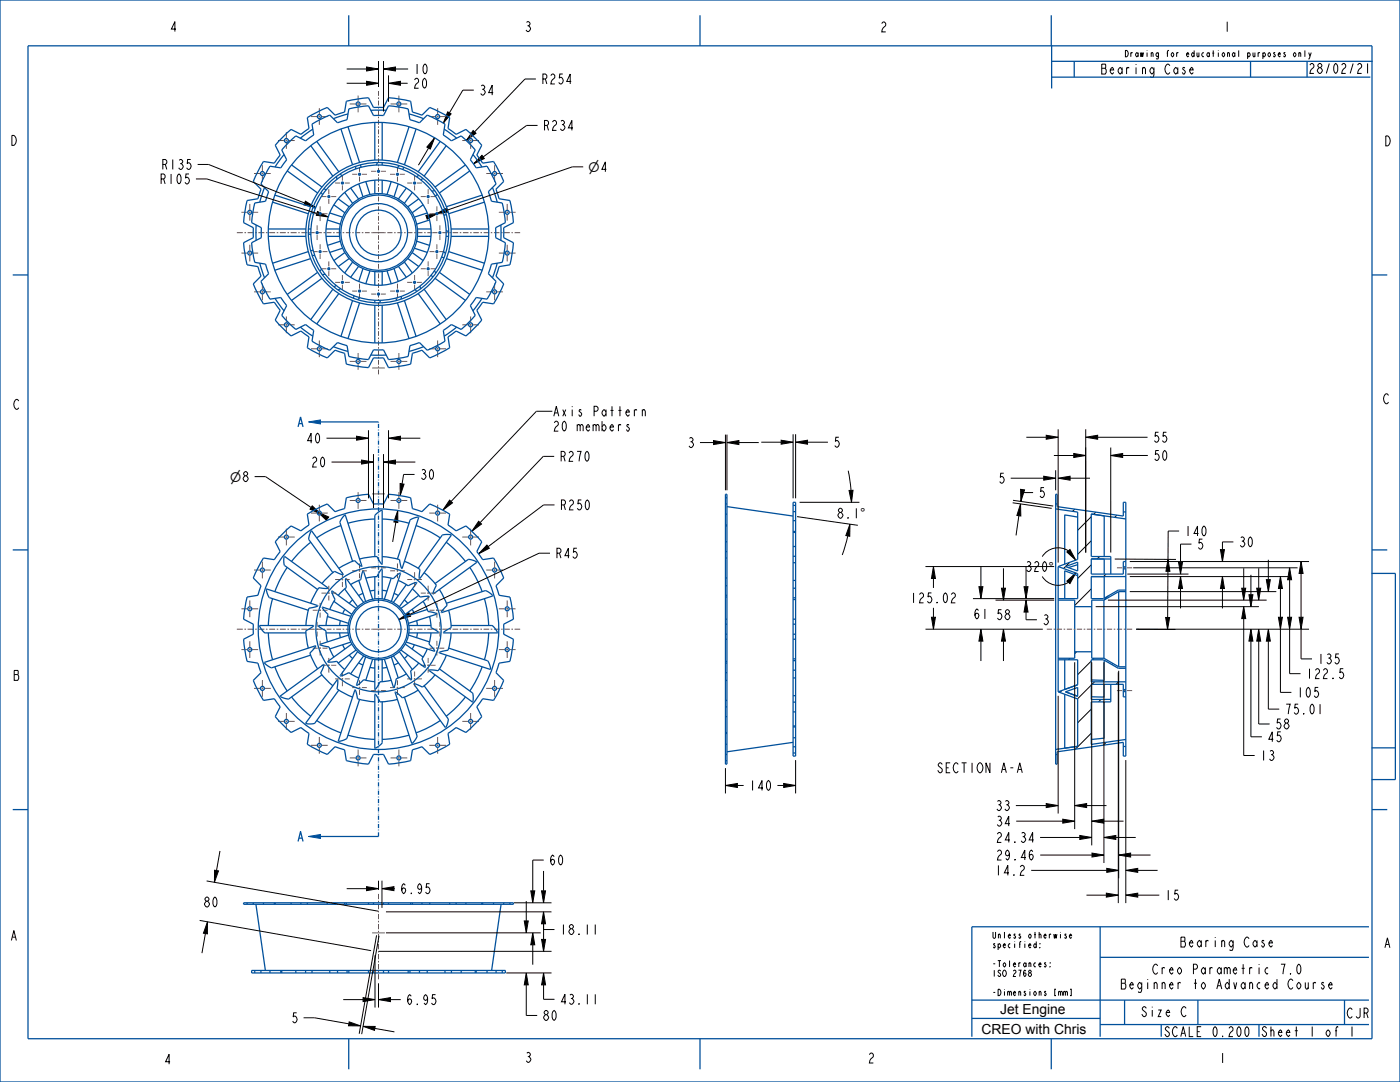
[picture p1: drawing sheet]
<svg xmlns="http://www.w3.org/2000/svg" width="559mm" height="432mm" viewBox="0 0 559 432" stroke-linecap="round" stroke-linejoin="round" font-family="sans-serif">
<path d="M123.1 333.8l4.8-.8v1.6z" fill="#00509b"/>
<path d="M123.1 333.8l4.8-.8v1.6z" fill="none" stroke="#00509b" stroke-width=".4"/>
<path d="M119 335.8l1-4 1 4M119.4 334.5h1.2" fill="none" stroke="#00509b" stroke-width=".51"/>
<path d="M123.1 168.4l4.8-.8v1.6z" fill="#00509b"/>
<path d="M123.1 168.4l4.8-.8v1.6z" fill="none" stroke="#00509b" stroke-width=".4"/>
<g fill="none" stroke="#00509b" stroke-width=".51">
<path d="M0 0h558.8v431.8h-558.8zM11.2 18.3h536.4v396.2h-536.4zM139.2 6.1v12.2M279.4 6.1v12.2M419.6 6.1v12.2M419.8 18.2v17.1M419.8 30.8h127.2M419.8 24.5h128.1M428.8 24.5v6.3M499.1 24.5v6.3M113.2 54.3l3-2.7 3.9 2 3.2-2.3-.6-4.4 7.9-4 3.1 3.1 3.8-1.3 .7-4.3 8.9-1.4 2 3.9h4l2-3.9 8.8 1.4 .7 4.3 3.8 1.3 3.1-3.1 1.8 .8 6.2 3.2-.7 4.4 3.3 2.3 3.9-2 3.6 3.4 2.7 3-2 3.9 2.4 3.2 4.3-.7 4.1 8-3.1 3.1 1.2 3.8 4.3 .7 1.4 8.9-3.9 2v4l3.9 2-1.4 8.8-4.3 .7-1.2 3.8 3.1 3.1-.8 1.8-3.3 6.2-4.3-.7-2.4 3.2 2 3.9-3.4 3.7-2.9 2.7-3.9-2-3.3 2.4 .7 4.3-8 4-3.1-3-3.8 1.2-.7 4.3-8.8 1.4-2-3.9h-4l-2 3.9-8.9-1.4-.7-4.3-3.8-1.2-3.1 3-1.8-.8-6.1-3.2 .6-4.3-3.2-2.4-3.9 2-3.7-3.4-2.6-3 1.9-3.9-2.3-3.2-4.3 .7-4.1-8 3.1-3.1-1.3-3.8-4.3-.7-1.4-8.8 3.9-2v-4l-3.9-2 1.4-8.9 4.3-.7 1.3-3.8-3.1-3.1 .8-1.8 3.3-6.2 4.3 .7 2.3-3.2-1.9-3.9zM114.8 57.2l3.3-3 3.9 2 3.2-2.3-.7-4.4 5.5-2.9 1.6-.7 3.1 3.1 3.8-1.2 .7-4.3 7.9-1.3 2 3.9h4l2-3.9 7.8 1.3 .7 4.3 3.8 1.2 3.1-3.1 7.1 3.6-.7 4.4 3.3 2.3 3.9-2 2.6 2.4 3 3.3-2 3.9 2.4 3.2 4.3-.7 2.9 5.5 .7 1.6-3.1 3.1 1.3 3.8 4.3 .7 1.2 7.9-3.9 2v4l3.9 2-1.2 7.8-4.3 .7-1.3 3.8 3.1 3.1-3.6 7.1-4.3-.7-2.4 3.3 2 3.9-2.4 2.6-3.2 3-3.9-2-3.3 2.4 .7 4.3-5.5 2.9-1.6 .7-3.1-3.1-3.8 1.2-.7 4.4-7.8 1.2-2-3.9h-4l-2 3.9-7.9-1.2-.7-4.4-3.8-1.2-3.1 3.1-7.1-3.6 .7-4.3-3.2-2.4-3.9 2-2.6-2.4-3-3.2 1.9-3.9-2.3-3.3-4.3 .7-2.9-5.5-.8-1.6 3.1-3.1-1.2-3.8-4.3-.7-1.3-7.8 3.9-2v-4l-3.9-2 1.3-7.9 4.3-.7 1.2-3.8-3.1-3.1 3.7-7.1 4.3 .7 2.3-3.2-1.9-3.9z"/>
<path d="M124 58.1l8.9 12.2M124.9 51.6l-5 3.6M126.4 56.4l8.8 12.2M136.1 51.5l4.6 14.3M138.9 50.6l4.6 14.2M138.9 45.5l-5.8 1.9M148 44h6.1M149.6 48.9v15M152.5 48.9v15M163.2 45.5l5.9 1.9M163.3 50.6l-4.7 14.3M166.1 51.5l-4.7 14.3"/>
<path d="M175.7 56.4l-8.8 12.2M177.3 51.6l5 3.6M178.1 58.1l-8.8 12.2M105.6 74.9l-1.9 5.8M109.7 77.9l14.3 4.6M113.4 61.7l-3.6 4.9M114.6 68.2l12.2 8.8M116.4 65.8l12.1 8.8M128.2 76.7l.5 1M129.3 75.2l.8 .6M134.3 70.4l.2 1.1M135 79.4l4.4 3.1"/>
<path d="M135.8 69.4l.6 .8M137.6 76.8l3.2 4.4M140 75l3.1 4.4M142.1 66.3l-.2 1.2M143.2 73.4l1.7 5.1M143.8 65.8l.3 1M146 72.5l1.7 5.1M149.6 71.9v5.4M150.7 64.9l-.5 1M152.5 64.9v1M152.5 71.9v5.4M156.1 72.5l-1.6 5.1"/>
<path d="M159 73.4l-1.7 5.1M159.4 66.1l-.8 .8M161.1 66.7l-.3 1M162.2 75l-3.2 4.4M164.6 76.8l-3.2 4.4M167.2 79.4l-4.4 3.1M167.2 70l-1 .5M168.7 71.1l-.6 .8M173.5 76.1l-1.1 .2M174.6 77.6l-.8 .6M185.8 65.8l-12.2 8.8M187.5 68.2l-12.1 8.8"/>
<path d="M188.8 61.7l3.6 4.9M192.4 77.9l-14.2 4.6M196.6 74.9l1.9 5.8M102.2 89.8v6.1M107.1 94.3h15M107.1 91.4h15M108.8 80.7l14.3 4.6M123.1 93.2l1 .5M123.1 91.4h1M124.3 84.6l.8 .7M124.9 82.8l1 .3M125 99.8l-1 .3"/>
<path d="M130.1 91.4h5.4M130.1 94.3h5.4M130.7 87.8l5.1 1.7M131.6 85l5.2 1.7M133.3 81.7l4.3 3.2M135.8 96.3l-5.1 1.6M136.8 99.1l-5.2 1.6M165.4 99.1l5.1 1.6M166.3 96.3l5.2 1.6M166.6 94.3h5.4M166.6 91.4h5.4M168.9 81.7l-4.4 3.2"/>
<path d="M170.5 85l-5.1 1.7M171.5 87.8l-5.2 1.7M176.5 83.7l1.1 .1M178 94.3h1M178.1 92l1 .5M178.1 85.6l-.9 .3M180 91.4h15.1M180 94.3h15.1M193.4 80.7l-14.3 4.6M199.9 89.8v6.1M5.1 109.7h6.1M103.7 105l1.9 5.9"/>
<path d="M109.8 119.1l3.6 4.9M123.1 100.4l-14.3 4.6M124 103.2l-14.3 4.6M124.6 101.9l1.1 .1M126.8 108.7l-12.2 8.8M128.4 107.5l-.8 .6M128.5 111.1l-12.1 8.8M129.7 109.4l-1.1 .2M132.9 115.4l-8.9 12.2M134 113.8l-.6 .8M135.2 117.2l-8.8 12.1M135.9 115.2l-1 .5"/>
<path d="M137.6 100.8l-4.3 3.2M139.4 103.2l-4.4 3.2M140.7 120l-4.6 14.2M140.8 104.6l-3.2 4.3M141.3 118l-.3 1M143.1 106.3l-3.1 4.4M143.6 118.8l-.8 .8M144.9 107.2l-1.7 5.1M147.7 108.1l-1.7 5.1M149.6 108.4v5.4M149.6 119.8v1M151.9 119.8l-.4 1.1"/>
<path d="M152.5 108.4v5.4M154.5 108.1l1.6 5.1M157.3 107.2l1.7 5.1M158 119l.3 .9M159 106.3l3.2 4.4M160.2 118.3l-.1 1.1M161.4 104.6l3.2 4.3M161.4 120l4.7 14.2M162.8 103.2l4.4 3.2M164.5 100.8l4.4 3.2M165.7 115.5l.6 .8M166.9 117.2l8.8 12.1"/>
<path d="M167.6 114.2l.2 1.1M169.3 115.4l8.8 12.2M172 109.9l.8 .6M173.4 108l.6 1M173.6 111.1l12.2 8.8M175.4 108.7l12.1 8.8M176.3 102.6l.9 .3M177 100.4l.8 .7M178.2 103.2l14.2 4.6M179.1 100.4l14.3 4.6M192.4 119.1l-3.6 4.9M198.5 105l-1.9 5.9"/>
<path d="M547.6 109.7h6.1M119.9 130.6l5 3.6M133.1 138.3l5.8 1.9M143.5 120.9l-4.6 14.2M149.6 121.8v15M152.5 121.8v15M158.6 120.9l4.7 14.2M169.1 138.3l-5.9 1.9M182.3 130.6l-5 3.6M148 141.7h6.1M119 170.4l1-4 1 4M119.4 169h1.2"/>
<path d="M127.9 168.4h23.2M289.6 197.2h.6v107.8h-.6zM289.6 198.6h.6M421.4 197.2h.6v5l26.4 3.7v-5.4h1v101.2h-1v-5.4l-26.4 3.7v5h-.6zM5.1 219.5h6.1M112.5 213.3l3.7-3.4 3.9 2 3.2-2.4-.6-4.3 6.1-3.3 1.8-.8 3.1 3.1 3.8-1.2 .7-4.4 8.9-1.4 2 3.9h4l2-3.9 8.8 1.4 .7 4.4 3.8 1.2 3.1-3.1 8 4.1-.7 4.3 3.3 2.4 3.9-2 2.9 2.7 3.4 3.6-2 3.9 2.4 3.3 4.3-.7 3.3 6.1 .8 1.9-3.1 3.1 1.2 3.8 4.3 .7 1.4 8.8-3.9 2v4l3.9 2-1.4 8.8-4.3 .7-1.2 3.8 3.1 3.1-4.1 8-4.3-.7-2.4 3.3 2 3.9-2.7 2.9-3.6 3.4-3.9-2-3.3 2.4 .7 4.3-6.2 3.3-1.8 .8-3.1-3.1-3.8 1.2-.7 4.4-8.8 1.4-2-3.9h-4l-2 3.9-8.9-1.4-.7-4.4-3.8-1.2-3.1 3.1-7.9-4.1 .6-4.3-3.2-2.4-3.9 2-3-2.7-3.3-3.6 1.9-3.9-2.3-3.3-4.3 .7-3.3-6.1-.8-1.9 3.1-3.1-1.3-3.8-4.3-.7-1.4-8.8 3.9-2v-4l-3.9-2 1.4-8.8 4.3-.7 1.3-3.8-3.1-3.1 4.1-8 4.3 .7 2.3-3.3-1.9-3.9zM124 216.4l-4 3.6-3.6 4.1M136.1 209.7l-5 2.2-4.7 2.8M149.6 207.1l-5.4 .5-5.3 1.2M152.5 207.1l5.5 .5 5.3 1.2M166.1 209.7l5 2.2 4.6 2.8M178.1 216.4l4.1 3.6 3.6 4.1"/>
<path d="M289.6 216.2h.6M289.6 209.9h.6M289.6 209.5h.6M289.6 205.2h.6M289.6 201.1h.6M290.2 202.2l26.4 3.7M316.6 200.5h1v101.2h-1zM316.6 218.1h1M316.6 212.5h1M316.6 212.1h1M316.6 207.8h1M316.6 204.2h1"/>
<path d="M316.6 201.7h1M421.4 203.1l8.7 1.3v18.9l-7.7 2.8M421.4 201.1h.6M425 205.5v19.6M425 205.5h.1M425 205.5l5.1 .9M435.6 205.1l5.1 .8v16.2M435.6 205.1v17h7.8v7M435.6 205.1l13.8 2M448.4 204.3h1M547.6 219.5h6.1M108.8 238.9l-1.2 5.3-.5 5.4"/>
<path d="M114.6 226.4l-2.7 4.7-2.2 5M126.8 235.3l-13.2-9.6-.3-1.8 .2-1.8 17.4 12.6h-2.4a1.6 1.6 0 0 0-2.2 1.3l-2.3 4.7M132.9 228.5l-9.6-13.2 .2-1.8 .8-1.6 12.7 17.4-2.3-.7a1.6 1.6 0 0 0-2.5 .5l-3.7 3.8M133.3 240l7.1 5.2M135 237.6l2.3-2.3a1.74 1.74 0 0 0 .7-2.3l.1-2.1 7 9.5M137.6 235l5.2 7.2M140 233.3l2.8-1.5a1.74 1.74 0 0 0 1.5-2l.7-2 3.7 11.3M140.7 224l-5-15.5 .8-1.6 1.2-1.4 6.7 20.5-1.9-1.4a1.6 1.6 0 0 0-2.6-.3l-4.7 2.5M140.8 239.4l-1.4 1.4M143.2 231.6l2.7 8.4M144.9 236.8l-1.8 .9M146 230.7l4.5-.6 1.2-2.2 .8-.8v11.9"/>
<path d="M149.6 235.6l-1.9 .3M149.6 222.1v-16.3l1.3-1.3 1.6-.9v21.5l-.7-.6-1.3-2.4-3.5 .3-3.5 .7M149.6 230.2v8.8M152.5 222.1l5.3 .8a1.6 1.6 0 0 1 1.9 1.7l.7 2.3 6.7-20.5-1.8 .3-1.6 .9-5.1 15.5M152.5 230.2l3.2 .4a1.74 1.74 0 0 0 2.4-.7l1.7-1.2-3.6 11.3M152.5 235.6l2 .3M156.1 230.7l-2.7 8.4M157.3 236.8l1.7 .9M159 231.6l2.8 1.5a1.74 1.74 0 0 0 2.5 0l2-.6-6.9 9.7M161.4 239.4l1.4 1.4M161.4 224l4.8 2.3a1.6 1.6 0 0 1 1.2 2.3l.1 2.4 12.6-17.5-1.8-.2-1.8 .3-9.6 13.2M162.2 233.3l-5.2 7.1"/>
<path d="M164.6 235l2.3 2.3a1.74 1.74 0 0 0 2.3 .7l2.1 .1-9.6 7.1M167.2 237.6l-7.2 5.2M168.9 240l1.5 2.8a1.74 1.74 0 0 0 2 1.5l1.9 .7-11.3 3.8M169.3 228.5l3.8 3.7a1.6 1.6 0 0 1 .5 2.5l-.7 2.3 17.4-12.7-1.7-.8-1.7-.2-13.3 9.6M175.4 235.3l2.4 4.6a1.6 1.6 0 0 1-.2 2.6l-1.4 1.9 20.4-6.6-1.3-1.3-1.6-.8-15.5 5M187.5 226.4l2.8 4.7 2.1 5M193.4 238.9l1.1 5.3 .6 5.4M289.6 238.3h.6M289.6 237.6h.6M289.6 233.8h.6M289.6 230.7h.6M289.6 222.7h.6"/>
<path d="M289.6 220.1h.6M316.6 239.3h1M316.6 238.6h1M316.6 234.7h1M316.6 231.6h1M316.6 224.6h1M316.6 222h1M422.4 226.1v50M422.4 239.5h6.6v23.2h-6.6M422.4 226.1l7.7 2.8v10h-7.7M425 227.8v11.1M425 227.8h.1"/>
<path d="M425 227.8l5.1 1.9M425.3 226.1l4.8-1.8v3.6zM430.1 225.4l-3.7 1.1M435.6 230.1h5.1v8.6M435.6 223l5.1 .1v6M435.6 230.1v8.8h4.9l5.9-3.4h3M435.6 223v6.1h12.8v-5h1M435.6 230.1h13.8M435.6 223l7.8 .1M440.6 239.5h-4.8v23.2h4.8M440.6 239.5v23.2M446.5 236.1l-5.9 3.4"/>
<path d="M446.5 236.1v30M446.5 236.1h2.9M448.4 227h1M448.4 226.2h1M547.5 228.8h9.4v82.3h-9.4M107.1 252.6l.5 5.4 1.2 5.3M122.1 252.6h-16.3l-1.3-1.3-.9-1.6h21.5l-1.9 1.4a1.6 1.6 0 0 0-1 2.4l.9 5.2M123.1 243.6l-15.6-5.1-.8-1.6-.3-1.8 20.5 6.6-2.3 .8a1.6 1.6 0 0 0-1.7 1.9l-.8 5.2M130.1 252.6h8.9M130.7 246l8.4 2.8M135.5 252.6l.3 1.9M135.8 247.7l-.3 1.9"/>
<path d="M136.8 257.3l.8 1.7M137.6 243.2l-.8 1.7M139 249.6l-11.9 .1 1.8 1.4a1.9 1.9 0 0 1 1.3 2.5l.5 2.6M139.1 253.4l-11.3 3.8 2.2 .8a1.9 1.9 0 0 1 2 1.9l1.3 2.3M140 246l-11.3-3.7 1.3 2a1.9 1.9 0 0 1 .5 2.8l-.4 2.5M140 256.2l-8.4 2.8M140.4 257l-9.6 7.1h2.4a1.9 1.9 0 0 1 2.5 1.3l1.9 1.8M142.1 242.8l-9.6-7 .6 2.3a1.9 1.9 0 0 1-.4 2.8l-1.1 2.3M142.1 259.4l-7.1 5.2M161.7 257l7.2 5.2M163 253.4l8.5 2.8M163.2 249.6h8.8"/>
<path d="M164.5 243.2l.9 1.7M165.4 257.3l-.9 1.7M166.3 247.7l.3 1.9M166.6 252.6l-.3 1.9M170.5 259l-1.4 2.9a1.74 1.74 0 0 0 0 2.4l.6 2.1-9.7-7M170.5 243.2l-8.4 2.8M171.5 246l.5 3.2a1.74 1.74 0 0 0 1.4 2l1.7 1.3-11.9 .1M172 252.6l-.5 3.2a1.74 1.74 0 0 0 .8 2.3l1.2 1.8-11.4-3.7M179.1 243.6l.9 5.1a1.6 1.6 0 0 1-1.1 2.4l-1.9 1.4h21.5l-.8-1.6-1.3-1.3h-16.4M180 252.6l-.7 5.2a1.6 1.6 0 0 1-1.7 1.9l-2.3 .8 20.5 6.6-.4-1.8-.8-1.6-15.5-5M195.1 252.6l-.6 5.4-1.1 5.3M289.6 255.1h.6"/>
<path d="M289.6 253.1h.6M289.6 249.1h.6M289.6 247.1h.6M316.6 255.1h1M316.6 253.1h1M316.6 249.1h1M316.6 247.1h1M429 242.1h6.8M109.7 266.1l2.2 5 2.7 4.7M116.4 278.1l3.6 4.1 4 3.6M124 261.5l-15.5 5-1.7-.8-1.3-1.3 20.5-6.6-1.4 1.9a1.6 1.6 0 0 0-.3 2.6l2.5 4.6M128.5 269.3l-13.2 9.6-1.8-.2-1.6-.8 17.4-12.7-.7 2.3a1.6 1.6 0 0 0 .5 2.5l3.8 3.7"/>
<path d="M135.2 275.4l-9.6 13.2-1.7 .3-1.9-.2 12.7-17.5v2.4a1.6 1.6 0 0 0 1.3 2.3l4.7 2.3M139.4 261.4l1.4 1.4M142.8 260l-7 9.7 2.3-.7a1.9 1.9 0 0 1 2.8 .5l2.3 1.1M143.1 264.5l1.8 .9M143.5 279.1l-5 15.5-1.6 .9-1.8 .3 6.6-20.5 .8 2.3a1.6 1.6 0 0 0 1.9 1.7l5.2 .8M145.1 261.8l-5.1 7.1M145.9 262.2l-3.6 11.3 1.9-1.3a1.9 1.9 0 0 1 2.8-.5l2.6 .3M147.7 266.3l1.9 .3M148.7 263.1l-2.7 8.4M149.6 263.2v11.9l.8-.8 1.3-2.2 4.4-.6M152.5 263.2v8.8M153.4 263.1l3.7 11.3 .8-2.2a1.9 1.9 0 0 1 2-2.1l2.3-1.2"/>
<path d="M154.5 266.3l-2 .3M156.2 262.2l2.8 8.4M157 261.8l7 9.6 .1-2.4a1.9 1.9 0 0 1 1.3-2.5l1.8-1.9M158.6 279.1l-3.4 .7-3.5 .3-1.3-2.4-.8-.6 .1 21.5 1.6-.9 1.2-1.3v-16.3M159 264.5l-1.7 .9M159.4 260l5.2 7.2M162.8 261.4l-1.4 1.4M166.9 275.4l-4.7 2.5a1.6 1.6 0 0 1-2.5-.3l-2-1.4 6.7 20.5 1.3-1.4 .8-1.6-5.1-15.5M173.6 269.3l-3.6 3.8a1.6 1.6 0 0 1-2.6 .5l-2.2-.7 12.6 17.4 .8-1.6 .3-1.8-9.6-13.2M178.2 261.5l-2.4 4.7a1.6 1.6 0 0 1-2.2 1.3h-2.4l17.4 12.6 .3-1.8-.3-1.8-13.2-9.6M185.8 278.1l-3.6 4.1-4.1 3.6M192.4 266.1l-2.1 5-2.8 4.7"/>
<path d="M289.6 279.5h.6M289.6 271.5h.6M289.6 268.4h.6M289.6 264.6h.6M289.6 263.9h.6M316.6 277.6h1M316.6 270.6h1M316.6 267.5h1M316.6 263.6h1M316.6 262.9h1M422.4 276.1l7.7 2.8v18.9M422.4 263.3h7.7v10"/>
<path d="M425 277.1v21.5l5.1-.8M425 263.3v11.8l5.1-1.8M425.3 276.1l4.8 1.8M425.3 276.1l4.8-1.8v3.6M429 260.1h6.8M430.1 273.3l-7.7 2.8M435.6 271.3l5.1 .2M440.6 262.7l5.9 3.4M440.7 271.5h.1M440.7 273.1v5.1l-5.1-.1M440.7 263.5v8M443.4 273.1v7h-7.8v17l13.8-2"/>
<path d="M446.5 266.1h2.9M448.4 276h1M448.4 275.2h1M449.4 278.1h-1v-5h-12.8v6.1l7.8-.1M449.4 266.7h-3l-5.9-3.4h-4.9v8.8h13.8M126.4 287.5l4.7 2.8 5 2.2M138.9 293.4l5.3 1.2 5.4 .5M163.3 293.4l-5.3 1.2-5.5 .5M175.7 287.5l-4.6 2.8-5 2.2M289.6 297h.6M289.6 292.7h.6M289.6 292.3h.6"/>
<path d="M289.6 286h.6M289.6 282.1h.6M316.6 296.3l-26.4 3.7M316.6 298h1M316.6 294.4h1M316.6 290.1h1M316.6 289.7h1M316.6 284.1h1M316.6 280.2h1M430.1 297.8l-8.7 1.3M440.7 294.5l-5.1 .6M440.7 294.5h.1"/>
<path d="M440.7 280.1v14.4M448.4 297.9h1M547.5 298.4h9.4M289.6 301.1h.6M289.6 303.6h.6M316.6 300.5h1M421.4 301.1h.6M5.1 323.1h6.1M127.9 333.8h23.2M547.6 323.1h6.1M97.2 360.3h107.7v.6h-107.7zM98.6 360.3v.6"/>
<path d="M101.1 360.3v.6M102.2 360.9l3.7 26.4M105.2 360.3v.6M109.5 360.3v.6M109.9 360.3v.6M116.2 360.3v.6M120.1 360.3v.6M122.7 360.3v.6M130.6 360.3v.6M133.7 360.3v.6M137.5 360.3v.6M138.2 360.3v.6"/>
<path d="M147.1 360.3v.6M149.1 360.3v.6M153.1 360.3v.6M155.1 360.3v.6M163.9 360.3v.6M164.6 360.3v.6M168.4 360.3v.6M171.5 360.3v.6M179.5 360.3v.6M182.1 360.3v.6M186 360.3v.6M192.3 360.3v.6"/>
<path d="M192.7 360.3v.6M197 360.3v.6M200 360.9l-3.8 26.4M201.1 360.3v.6M203.5 360.3v.6M439.1 369.9v43.8M546.4 369.9h-158.5v43.8M100.4 387.3h101.3v1h-101.3zM101.7 387.3v1M104.1 387.3v1M107.8 387.3v1M112.1 387.3v1"/>
<path d="M112.5 387.3v1M118.1 387.3v1M122 387.3v1M124.5 387.3v1M131.6 387.3v1M134.7 387.3v1M138.5 387.3v1M139.2 387.3v1M147.1 387.3v1M149.1 387.3v1M153.1 387.3v1M155.1 387.3v1"/>
<path d="M162.9 387.3v1M163.6 387.3v1M167.4 387.3v1M170.5 387.3v1M177.6 387.3v1M180.2 387.3v1M184.1 387.3v1M189.7 387.3v1M190.1 387.3v1M194.4 387.3v1M198 387.3v1M200.5 387.3v1"/>
<path d="M387.9 399.1h158.5M439.1 382h107.3M448.9 399.1v9.8M478.1 399.1v9.8M536.7 399.1v9.8M139.2 414.5v12.2M279.4 414.5v12.2M387.9 406.4h51.2M419.6 414.5v12.2M439.1 408.9h107.3"/>
<circle cx="114.3" cy="56.1" r=".8"/>
<circle cx="127.5" cy="46.5" r=".8"/>
<circle cx="142.9" cy="41.5" r=".8"/>
<circle cx="159.2" cy="41.5" r=".8"/>
<circle cx="174.7" cy="46.5" r=".8"/>
<circle cx="187.9" cy="56.1" r=".8"/>
<circle cx="104.7" cy="69.2" r=".8"/>
<circle cx="131.3" cy="78.5" r=".4"/>
<circle cx="136.7" cy="73" r=".4"/>
<circle cx="143.5" cy="69.6" r=".4"/>
<circle cx="151.1" cy="68.4" r=".4"/>
<circle cx="158.6" cy="69.6" r=".4"/>
<circle cx="165.5" cy="73" r=".4"/>
<circle cx="170.9" cy="78.5" r=".4"/>
<circle cx="197.4" cy="69.2" r=".8"/>
<circle cx="99.7" cy="84.7" r=".8"/>
<circle cx="126.6" cy="92.9" r=".4"/>
<circle cx="127.8" cy="85.3" r=".4"/>
<circle cx="151.1" cy="92.9" r="44"/>
<circle cx="151.1" cy="92.9" r="28"/>
<circle cx="151.1" cy="92.9" r="27"/>
<circle cx="151.1" cy="92.9" r="29"/>
<circle cx="151.1" cy="92.9" r="21"/>
<circle cx="151.1" cy="92.9" r="15.6"/>
<circle cx="151.1" cy="92.9" r="15"/>
<circle cx="151.1" cy="92.9" r="11.6"/>
<circle cx="151.1" cy="92.9" r="9"/>
<circle cx="174.4" cy="85.3" r=".4"/>
<circle cx="175.6" cy="92.9" r=".4"/>
<circle cx="202.4" cy="84.7" r=".8"/>
<circle cx="99.7" cy="101" r=".8"/>
<circle cx="104.7" cy="116.5" r=".8"/>
<circle cx="127.8" cy="100.4" r=".4"/>
<circle cx="131.3" cy="107.3" r=".4"/>
<circle cx="136.7" cy="112.7" r=".4"/>
<circle cx="143.5" cy="116.2" r=".4"/>
<circle cx="151.1" cy="117.4" r=".4"/>
<circle cx="158.6" cy="116.2" r=".4"/>
<circle cx="165.5" cy="112.7" r=".4"/>
<circle cx="170.9" cy="107.3" r=".4"/>
<circle cx="174.4" cy="100.4" r=".4"/>
<circle cx="197.4" cy="116.5" r=".8"/>
<circle cx="202.4" cy="101" r=".8"/>
<circle cx="114.3" cy="129.6" r=".8"/>
<circle cx="127.5" cy="139.2" r=".8"/>
<circle cx="174.7" cy="139.2" r=".8"/>
<circle cx="187.9" cy="129.6" r=".8"/>
<circle cx="142.9" cy="144.2" r=".8"/>
<circle cx="159.2" cy="144.2" r=".8"/>
<circle cx="142.9" cy="199.7" r=".8"/>
<circle cx="159.2" cy="199.7" r=".8"/>
<circle cx="114.3" cy="214.3" r=".8"/>
<circle cx="127.5" cy="204.8" r=".8"/>
<circle cx="174.7" cy="204.8" r=".8"/>
<circle cx="187.9" cy="214.3" r=".8"/>
<circle cx="104.7" cy="227.5" r=".8"/>
<circle cx="197.4" cy="227.5" r=".8"/>
<circle cx="99.7" cy="243" r=".8"/>
<circle cx="99.7" cy="259.2" r=".8"/>
<circle cx="151.1" cy="251.1" r="48"/>
<circle cx="151.1" cy="251.1" r="25"/>
<circle cx="151.1" cy="251.1" r="12.2"/>
<circle cx="151.1" cy="251.1" r="11.6"/>
<circle cx="151.1" cy="251.1" r="9"/>
<circle cx="202.4" cy="243" r=".8"/>
<circle cx="202.4" cy="259.2" r=".8"/>
<circle cx="104.7" cy="274.7" r=".8"/>
<circle cx="197.4" cy="274.7" r=".8"/>
<circle cx="114.3" cy="287.9" r=".8"/>
<circle cx="127.5" cy="297.4" r=".8"/>
<circle cx="174.7" cy="297.4" r=".8"/>
<circle cx="187.9" cy="287.9" r=".8"/>
<circle cx="142.9" cy="302.5" r=".8"/>
<circle cx="159.2" cy="302.5" r=".8"/>
</g>
<path d="M151.1 333.8v-165.4" fill="none" stroke="#00509b" stroke-width=".51" stroke-dasharray="1.7 .5 .2 .3 .2 .5" stroke-linecap="butt"/>
<g fill="none" stroke="#000" stroke-width=".4">
<path d="M138.4 33.2h7.9M138.4 27.5h7.9M146.3 32.4l4.8 .8-4.8 .8zM146.3 26.7l4.8 .8-4.8 .8zM151.1 24.4v10.3M153.1 27.5l4.7-.8v1.6zM153.1 24.4v20.1M155.1 33.2l4.7-.8v1.6zM155.1 30.1v10.5M157.8 27.5h5.1M159.8 33.2h2.9M189.1 36h-4.4l-5.3 9"/>
<path d="M213.9 31.5h-4.4l-20.1 21.1M523.4 21l-.5 1.5M171.1 59.1l-4.1 6.8M173.5 55l-1.8 4.5-1.3-.8zM178.7 44.6l1.4 .8-3.2 3.7zM188.8 52.1l1.2 1.1-3.9 2.9zM214.6 50.1h-4.4l-17.4 12.5M78.2 71.4h4.4l43.9 13.8M78.9 65.6h4.3l38.4 15.4M192.4 62l.9 1.3-4.3 2.1zM232.8 66.6h-4.4l-49.9 17.3M242 67.6h-1.8l1.4-3v4"/>
<path d="M121.9 80.3l4.1 2.5-4.7-1zM126.7 84.4l4.3 2.2-4.7-.7zM170 86l4.8-.8-4.3 2.3zM174 85.4l4.2-2.3 .6 1.5zM130.3 174.9h12M142.3 174.1l4.8 .8-4.8 .8zM147.1 171.7v27.2M155.1 174.9l4.7-.8v1.6zM155.1 171.7v27.2M159.8 174.9h8M220.5 164.1h-6.4l-34.1 36M279.4 176.6h5.4"/>
<path d="M284.8 175.8l4.8 .8-4.8 .8zM289.6 173.4v22.3M290.2 176.6l4.7-.8v1.6zM290.2 173.4v22.3M294.9 176.6h8M303.9 176.5h7.9M311.8 175.7l4.8 .8-4.8 .8zM316.6 173.3v25.6M317.6 176.5l4.7-.8v1.6zM317.6 173.3v25.6M322.3 176.5h8.2M409.7 174.5h7.9"/>
<path d="M417.6 173.7l4.8 .8-4.8 .8zM422.4 171.3v53.2M433.4 174.5l4.7-.8v1.6zM433.4 171.3v49.2M438.1 174.5h19.9M443.3 178.6l.1 41.9M101.6 190.2h4.4l18.2 12.3M132.3 184.4h12M144.3 183.6l4.8 .8-4.8 .8zM149.1 181.2v21.6M153.1 184.4l4.7-.8v1.6zM153.1 181.2v21.6"/>
<path d="M157.8 184.4h8M159.7 193l1.6 .2-1.6 4.6zM165.5 189.3h-4.4l-.6 3.8M179.5 199.6l1.1 1.1-3.8 2.9zM221.2 182.1h-4.4l-25.2 26.5M338.6 187.8l1.1 7.9M338.9 195.7h1.6l-.6 4.8zM403.4 190.8h13.2M404.3 199.7l16.1 2.3M407.4 195.3l1.5 .2-1.4 4.6zM408 196.6h4.4M416.6 190l4.8 .8-4.8 .8z"/>
<path d="M421.4 187.7v8M422.4 190.8l4.7-.8v1.6zM427.1 190.8h8M428.6 181l4.7 .8-4.7 .8zM428.6 181.8h-8M443.3 181.8l4.8-.8v1.6zM458.2 181.8h-10.1M124.6 201.9l3.5 3.3-4.4-2zM126.8 204.3l4.4 2-.9 1.3zM158 208.4l-1.3 7.9M158.8 203.7v4.8l-1.6-.2zM191.1 208l1.1 1.1-3.9 2.9z"/>
<path d="M194.3 217.5l1 1.3-4.3 2.2zM221.3 201.5h-4.3l-22.2 16.7M318.1 206.2l24.3 3.4M319.1 200.5h23.9M338.4 213.9l-2.2 7.6M339.2 209.2v4.8l-1.6-.3zM404.2 200.6l15.6 2.3M406.7 205.8l-1.2 7.9M407.3 201.1l.2 4.8-1.6-.2zM421.5 201.1l-.1 .1M426.4 219.8a7.5 7.5 0 0 0-10.4 2.3M429 203.2l-.9 .9"/>
<path d="M435.6 206.2l-5.5 5.4M435.6 215.8l-5.5 5.4M437.4 204.4l-.9 .9M445.8 205.6l-.9 .9M470.6 211.9h-4.3l-.1 11.3M475.6 217.1h-4.4v7.2M487.1 219.3h1.6l-.8 4.8zM492.3 216.3h-4.4v3M219.5 220.8h-4.3l-51.7 24.4M369.4 226.1h51.4M372.6 226.1l.8 4.8h-1.6zM372.6 230.9v3.7"/>
<path d="M388.3 238.9h32.5M390.7 234.1h1.6l-.8 4.8zM391.5 226.2v7.9M397.4 239.5h23.4M399.7 234.7h1.6l-.8 4.8zM400.5 226.8v7.9M408.7 234.1h1.6l-.8 4.8zM409.5 239.5l.8 4.8h-1.6zM409.5 226.2v7.9M416 230.1a7.5 7.5 0 0 0 10.4 2.3M425.8 220.3l1.3-1 2.3 4.2zM425.8 231.9l3.6-3.2-2.3 4.2z"/>
<path d="M427 224.4l-2.5 2.5M435.6 225.4l-5.5 5.4M435.6 235l-6.6 6.6M438.9 222.1l-1 1M441.5 229.1l-1 1M442.2 239.5h63.4M442.4 237.8l-1.6 1.6M444.9 223.1l24.5 .2M449.9 229.1h24.5M450.9 236.1h58.5M450.9 230.1h63.3M450.9 224.1h71.6"/>
<path d="M452.3 226.6h65.6M466.2 228l-.1 18.4M466.2 223.2l.8 4.8h-1.6zM470.4 224.3h1.6l-.8 4.8zM471.2 230.1l.8 4.8h-1.6zM471.2 234.9v7.9M487.9 230.1l.8 4.8h-1.6zM487.9 234.9v7.9M495.6 234.7h1.6l-.8 4.8zM496.4 226.8v7.9M498.5 237.3h1.6l-.8 4.8zM499.3 229.4v7.9"/>
<path d="M501.6 234.7h1.6l-.8 4.8zM502.4 226.8v7.9M505.5 231.3h1.5l-.8 4.8zM506.2 223.4v7.9M511.1 230.1l.8 4.8h-1.6zM511.1 234.9v11.4M514.7 226.6l.8 4.8h-1.6zM514.7 231.4v14.9M519.3 224.1l.8 4.8h-1.6zM519.3 228.9v17.4M159.2 247.3l4-2.8 .7 1.4zM369.4 251.1h46.8"/>
<path d="M371.8 246.3h1.6l-.8 4.8zM372.6 242.6v3.7M391.5 251.1l.8 4.8h-1.6zM391.5 255.9v7.9M400.5 251.1l.8 4.8h-1.6zM400.5 255.9v7.9M409.5 244.3v3h4.4M437.3 242.1h65.2M465.3 246.4h1.5l-.8 4.8zM496.4 242.1l.8 4.8h-1.6zM496.4 246.9v54.6h4.4M499.3 251.1l.8 4.8h-1.6z"/>
<path d="M499.3 255.9v38.1h4.4M502.4 251.1l.8 4.8h-1.6zM502.4 255.9v33h4.4M506.2 251.1l.8 4.8h-1.5zM506.2 255.9v27.1h4.4M510.3 246.3h1.6l-.8 4.8zM511.1 251.1v25.2h4.3M513.9 246.3h1.6l-.8 4.8zM514.7 251.1v17.7h4.4M518.5 246.3h1.6l-.8 4.8zM519.3 251.1v11.9h4.4M522.5 251.1h-69l15.7 .1"/>
<path d="M422.4 277.7v47M423.8 275.6l-.8 .8M427.1 262.7l-.6 .6M429 264.3v66.6M429.7 260.1l-.7 .7M435.6 263.8l-5.5 5.4M435.6 273.4l-5.5 5.5M435.8 264.3v73.1M436.7 262.7l-.6 .6M436.9 272.1l-1 1M439.4 279.1l-.9 1M440.6 264.3v80.1"/>
<path d="M444.2 264.8l-.4 .4M446.4 268.3v92.1M446.5 272.1l-1 1M446.5 267.7v82.8M435.6 283l-5.5 5.4M435.6 292.6l-6.4 6.4M441.6 296.2l-1.2 1.2M289.6 313.5l4.7-.8v1.6zM289.6 306.5v10.1M294.3 313.5h2.5M310.3 313.5h2.5M312.8 312.7l4.8 .8-4.8 .8z"/>
<path d="M317.6 303.3v13.3M449.4 303.3v57.1M87.8 339.6l-1.4 7.8M405.5 321.5h12.1M405.6 327.7h18.6M415.2 334.2h15.8M417.6 320.7l4.8 .8-4.8 .8zM424.2 326.9l4.8 .8-4.8 .8zM429 321.5l4.7-.8v1.6zM431 333.4l4.8 .8-4.8 .8zM433.7 321.5h8M435.8 327.7l4.7-.8v1.6z"/>
<path d="M440.5 327.7h8M440.6 334.2l4.8-.8v1.6zM445.4 334.2h7.9M82.5 351.6l68.4 12M85.6 347.3l1.6 .3-1.6 4.5zM138.4 354.6h7.9M146.3 353.8l4.8 .8-4.8 .8zM151.1 351.5v3.7M152.5 354.6l4.7-.8v1.6zM152.5 351.5v10.8M157.2 354.6h.4M210.1 359.6v7.9"/>
<path d="M211.9 355.5h1.5l-.7 4.8zM216.2 355.5h1.5l-.7 4.8zM217 347.6v7.9M217 343.2h-4.3v12.3M411.6 347.3h30.2M415.2 341.2h20.7M433.7 357.2h7.9M435.9 340.4l4.7 .8-4.7 .8zM441.6 356.4l4.8 .8-4.8 .8zM441.8 346.5l4.7 .8-4.7 .8zM446.5 341.2l4.8-.8v1.6zM449.4 347.3l4.7-.8v1.6z"/>
<path d="M449.4 357.2l4.7-.8v1.6zM451.3 341.2h7.9M454.1 357.2h8.6M454.1 347.3h8M79.7 367.3l68.4 12.1M82 372.6l-1.4 7.8M82.8 367.9v4.8l-1.6-.3zM150.3 373.3l-6.9 39.2M151.3 379.7h68.8M151.3 373.4l-6.9 39.3M154 372.3h61.8M154.1 363.9h66"/>
<path d="M205.1 360.3h15M209.3 367.5h1.5l-.7 4.8zM212.7 372.3l.7 4.7h-1.5zM212.7 377v8M216.2 374.9h1.6l-.8 4.8zM217 363.9l.7 4.8h-1.5zM217 371h4.3M217 367v7.9M137 398.9h7.9M144.9 398.1l4.8 .8-4.8 .8zM149.7 381.2v20.9M151.1 398.9l4.7-.8v1.6z"/>
<path d="M151.1 392.4v9.7M155.8 398.9h4.2M202.1 388.3h18M210.1 388.3l.7 4.7h-1.5zM210.1 393v12.2h4.3M217 388.3l.8 4.7h-1.6zM217 393v5.8h4.3M121.2 406.2h4.3l13.7 2.4M139.4 407.8l4.5 1.6h-4.8zM144.9 409.6h4.8l-.2 1.6zM149.6 410.4l7.8 1.4"/>
</g>
<g fill="#000">
<path d="M146.3 32.4l4.8 .8-4.8 .8zM146.3 26.7l4.8 .8-4.8 .8zM153.1 27.5l4.7-.8v1.6zM155.1 33.2l4.7-.8v1.6zM173.5 55l-1.8 4.5-1.3-.8zM178.7 44.6l1.4 .8-3.2 3.7zM188.8 52.1l1.2 1.1-3.9 2.9zM192.4 62l.9 1.3-4.3 2.1zM121.9 80.3l4.1 2.5-4.7-1zM126.7 84.4l4.3 2.2-4.7-.7zM174 85.4l4.2-2.3 .6 1.5zM170 86l4.8-.8-4.3 2.3z"/>
<path d="M142.3 174.1l4.8 .8-4.8 .8zM155.1 174.9l4.7-.8v1.6zM284.8 175.8l4.8 .8-4.8 .8zM290.2 176.6l4.7-.8v1.6zM311.8 175.7l4.8 .8-4.8 .8zM317.6 176.5l4.7-.8v1.6zM417.6 173.7l4.8 .8-4.8 .8zM433.4 174.5l4.7-.8v1.6zM144.3 183.6l4.8 .8-4.8 .8zM153.1 184.4l4.7-.8v1.6zM159.7 193l1.6 .2-1.6 4.6zM416.6 190l4.8 .8-4.8 .8z"/>
<path d="M422.4 190.8l4.7-.8v1.6zM428.6 181l4.7 .8-4.7 .8zM443.3 181.8l4.8-.8v1.6zM126.8 204.3l4.4 2-.9 1.3zM124.6 201.9l3.5 3.3-4.4-2zM158.8 203.7v4.8l-1.6-.2zM179.5 199.6l1.1 1.1-3.8 2.9zM191.1 208l1.1 1.1-3.9 2.9zM339.2 209.2v4.8l-1.6-.3zM338.9 195.7h1.6l-.6 4.8zM407.3 201.1l.2 4.8-1.6-.2zM407.4 195.3l1.5 .2-1.4 4.6z"/>
<path d="M194.3 217.5l1 1.3-4.3 2.2zM372.6 226.1l.8 4.8h-1.6zM390.7 234.1h1.6l-.8 4.8zM399.7 234.7h1.6l-.8 4.8zM409.5 239.5l.8 4.8h-1.6zM408.7 234.1h1.6l-.8 4.8zM425.8 220.3l1.3-1 2.3 4.2zM425.8 231.9l3.6-3.2-2.3 4.2zM466.2 223.2l.8 4.8h-1.6zM471.2 230.1l.8 4.8h-1.6zM470.4 224.3h1.6l-.8 4.8zM487.9 230.1l.8 4.8h-1.6z"/>
<path d="M487.1 219.3h1.6l-.8 4.8zM495.6 234.7h1.6l-.8 4.8zM501.6 234.7h1.6l-.8 4.8zM505.5 231.3h1.5l-.8 4.8zM511.1 230.1l.8 4.8h-1.6zM514.7 226.6l.8 4.8h-1.6zM519.3 224.1l.8 4.8h-1.6zM159.2 247.3l4-2.8 .7 1.4zM371.8 246.3h1.6l-.8 4.8zM391.5 251.1l.8 4.8h-1.6zM400.5 251.1l.8 4.8h-1.6zM465.3 246.4h1.5l-.8 4.8z"/>
<path d="M496.4 242.1l.8 4.8h-1.6zM499.3 251.1l.8 4.8h-1.6zM498.5 237.3h1.6l-.8 4.8zM502.4 251.1l.8 4.8h-1.6zM506.2 251.1l.8 4.8h-1.5zM510.3 246.3h1.6l-.8 4.8zM513.9 246.3h1.6l-.8 4.8zM518.5 246.3h1.6l-.8 4.8zM289.6 313.5l4.7-.8v1.6zM312.8 312.7l4.8 .8-4.8 .8zM417.6 320.7l4.8 .8-4.8 .8zM429 321.5l4.7-.8v1.6z"/>
<path d="M424.2 326.9l4.8 .8-4.8 .8zM435.8 327.7l4.7-.8v1.6zM431 333.4l4.8 .8-4.8 .8zM440.6 334.2l4.8-.8v1.6zM85.6 347.3l1.6 .3-1.6 4.5zM146.3 353.8l4.8 .8-4.8 .8zM152.5 354.6l4.7-.8v1.6zM435.9 340.4l4.7 .8-4.7 .8zM441.6 356.4l4.8 .8-4.8 .8zM446.5 341.2l4.8-.8v1.6zM441.8 346.5l4.7 .8-4.7 .8zM449.4 347.3l4.7-.8v1.6z"/>
<path d="M449.4 357.2l4.7-.8v1.6zM82.8 367.9v4.8l-1.6-.3zM209.3 367.5h1.5l-.7 4.8zM212.7 372.3l.7 4.7h-1.5zM211.9 355.5h1.5l-.7 4.8zM216.2 355.5h1.5l-.7 4.8zM217 363.9l.7 4.8h-1.5zM216.2 374.9h1.6l-.8 4.8zM144.9 398.1l4.8 .8-4.8 .8zM151.1 398.9l4.7-.8v1.6zM210.1 388.3l.7 4.7h-1.5zM217 388.3l.8 4.7h-1.6z"/>
<path d="M139.4 407.8l4.5 1.6h-4.8zM144.9 409.6h4.8l-.2 1.6z"/>
</g>
<g fill="none" stroke="#785055" stroke-width=".4">
<path d="M142.9 38.1v2.4M151.1 36.3v2M151.1 38.9v.6M159.2 38.1v2.4M111 56.1h2.3M114 56.1h.6M114.3 52.7v2.4M114.3 55.8v.6M114.3 57v2.4M115.2 56.1h2.4M124.1 46.5h2.4M127.1 46.5h.7"/>
<path d="M127.5 43.2v2.4M127.5 46.2v.6M127.5 47.5v2.4M128.4 46.5h2.4M139.6 41.5h2.4M142.6 41.5h.7M142.9 41.2v.6M142.9 42.4v2.4M143.9 41.5h2.4M151.1 40.1v2M151.1 42.7v.7M151.1 44v1.9"/>
<path d="M151.1 46.6v.6M151.1 47.8v2M151.1 50.4v.6M151.1 51.6v2M151.1 54.2v.6M151.1 55.5v1.9M151.1 58v.7M151.1 59.3v1.9M155.9 41.5h2.4M158.9 41.5h.6M159.2 41.2v.6M159.2 42.4v2.4"/>
<path d="M160.2 41.5h2.4M171.3 46.5h2.4M174.4 46.5h.6M174.7 43.2v2.4M174.7 46.2v.6M174.7 47.5v2.4M175.6 46.5h2.4M184.5 56.1h2.4M187.5 56.1h.7M187.9 52.7v2.4M187.9 55.8v.6M187.9 57v2.4"/>
<path d="M188.8 56.1h2.4M101.4 69.2h2.4M104.4 69.2h.6M104.7 65.9v2.4M104.7 68.9v.7M104.7 70.2v2.4M105.7 69.2h2.4M128.3 78.5h2M130.9 78.5h.7M131.3 75.5v2M131.3 78.1v.7M131.3 79.4v2"/>
<path d="M132.2 78.5h2M133.7 73h2M136.4 73h.6M136.7 70.1v2M136.7 72.7v.7M136.7 74v2M137.6 73h2M140.6 69.6h2M143.2 69.6h.6M143.5 66.6v2M143.5 69.2v.7M143.5 70.5v2"/>
<path d="M144.5 69.6h1.9M148.1 68.4h2M150.8 68.4h.6M151.1 61.9v.6M151.1 63.1v2M151.1 65.7v.6M151.1 67v1.9M151.1 69.5v.7M151.1 70.8v1.9M151.1 73.4v.6M151.1 74.6v2M151.1 77.2v.6"/>
<path d="M151.1 78.5v1.9M152 68.4h2M155.7 69.6h2M158.3 69.6h.7M158.6 66.6v2M158.6 69.2v.7M158.6 70.5v2M159.6 69.6h2M162.5 73h2M165.2 73h.6M165.5 70.1v2M165.5 72.7v.7"/>
<path d="M165.5 74v2M166.4 73h2M168 78.5h1.9M170.6 78.5h.6M170.9 75.5v2M170.9 78.1v.7M170.9 79.4v2M171.8 78.5h2M194.1 69.2h2.4M197.1 69.2h.6M197.4 65.9v2.4M197.4 68.9v.7"/>
<path d="M197.4 70.2v2.4M198.4 69.2h2.4M94.5 92.9h2.4M96.4 84.7h2.4M97.6 92.9h.6M98.8 92.9h2.4M99.4 84.7h.6M99.7 81.4v2.4M99.7 84.4v.6M99.7 85.7v2.4M99.7 97.7v2.3M100.7 84.7h2.3"/>
<path d="M101.9 92.9h.6M103.1 92.9h2.4M106.1 92.9h.7M107.4 92.9h2.4M110.4 92.9h.7M111.7 92.9h2.4M114.7 92.9h.7M116 92.9h2.4M119 92.9h.7M120.3 92.9h2.4M123.3 92.9h2.3M124.8 85.3h2"/>
<path d="M126.3 92.9h2.2M126.6 89.9v2M126.6 92.5v.7M126.6 93.8v2M127.5 85.3h.6M127.8 82.3v2M127.8 85v.6M127.8 86.2v2M127.8 97.5v2M128.7 85.3h2M129.1 92.9h.7M130.4 92.9h1.9"/>
<path d="M132.9 92.9h.7M134.2 92.9h1.9M136.8 92.9h.6M138 92.9h2M140.6 92.9h.6M141.8 92.9h2M144.4 92.9h.6M145.7 92.9h1.9M148.2 92.9h5.7M151.1 81v.7M151.1 82.3v1.9M151.1 84.9v.6"/>
<path d="M151.1 86.1v2M151.1 88.7v.6M151.1 90v1.9M151.1 92.5v.7M151.1 93.8v1.9M151.1 96.4v.6M151.1 97.6v2M154.6 92.9h2.1M157.3 92.9h.6M158.6 92.9h2.1M161.3 92.9h.6M162.6 92.9h2"/>
<path d="M165.3 92.9h.6M166.5 92.9h2.1M169.3 92.9h.6M170.5 92.9h4.1M171.4 85.3h2M174.1 85.3h.6M174.4 82.3v2M174.4 85v.6M174.4 86.2v2M174.4 97.5v2M175.3 92.9h.6M175.3 85.3h2"/>
<path d="M175.6 89.9v2M175.6 92.5v.7M175.6 93.8v2M176.5 92.9h2.3M179.4 92.9h.6M180.6 92.9h2.3M183.5 92.9h.6M184.8 92.9h2.2M187.6 92.9h.7M188.9 92.9h2.2M191.8 92.9h.6M193 92.9h2.2"/>
<path d="M195.9 92.9h.6M197.1 92.9h2.3M199.1 84.7h2.4M200 92.9h.6M201.3 92.9h2.2M202.1 84.7h.7M202.4 81.4v2.4M202.4 84.4v.6M202.4 85.7v2.4M202.4 97.7v2.3M203.4 84.7h2.4M204.1 92.9h.7"/>
<path d="M205.4 92.9h2.2M96.4 101h2.4M99.4 101h.6M99.7 100.7v.6M99.7 101.9v2.4M100.7 101h2.3M101.4 116.5h2.4M104.4 116.5h.6M104.7 113.1v2.4M104.7 116.2v.6M104.7 117.4v2.4M105.7 116.5h2.4"/>
<path d="M124.8 100.4h2M127.5 100.4h.6M127.8 100.1v.6M127.8 101.4v2M128.3 107.3h2M128.7 100.4h2M130.9 107.3h.7M131.3 104.3v2M131.3 106.9v.7M131.3 108.2v2M132.2 107.3h2M133.7 112.7h2"/>
<path d="M136.4 112.7h.6M136.7 109.7v2M136.7 112.4v.6M136.7 113.6v2M137.6 112.7h2M140.6 116.2h2M143.2 116.2h.6M143.5 113.2v2M143.5 115.8v.7M143.5 117.1v2M144.5 116.2h1.9M148.1 117.4h2"/>
<path d="M150.8 117.4h.6M151.1 100.2v.6M151.1 101.5v1.9M151.1 104v.7M151.1 105.3v1.9M151.1 107.9v.6M151.1 109.1v2M151.1 111.7v.6M151.1 113v1.9M151.1 115.5v.7M151.1 116.8v1.9M151.1 119.4v.6"/>
<path d="M152 117.4h2M155.7 116.2h2M158.3 116.2h.7M158.6 113.2v2M158.6 115.8v.7M158.6 117.1v2M159.6 116.2h2M162.5 112.7h2M165.2 112.7h.6M165.5 109.7v2M165.5 112.4v.6M165.5 113.6v2"/>
<path d="M166.4 112.7h2M168 107.3h1.9M170.6 107.3h.6M170.9 104.3v2M170.9 106.9v.7M170.9 108.2v2M171.4 100.4h2M171.8 107.3h2M174.1 100.4h.6M174.4 100.1v.6M174.4 101.4v2M175.3 100.4h2"/>
<path d="M194.1 116.5h2.4M197.1 116.5h.6M197.4 113.1v2.4M197.4 116.2v.6M197.4 117.4v2.4M198.4 116.5h2.4M199.1 101h2.4M202.1 101h.7M202.4 100.7v.6M202.4 101.9v2.4M203.4 101h2.4M111 129.6h2.3"/>
<path d="M114 129.6h.6M114.3 126.3v2.4M114.3 129.3v.7M114.3 130.6v2.4M115.2 129.6h2.4M124.1 139.2h2.4M127.1 139.2h.7M127.5 135.9v2.4M127.5 138.9v.6M128.4 139.2h2.4M151.1 120.6v2M151.1 123.2v.6"/>
<path d="M151.1 124.5v1.9M151.1 127v.7M151.1 128.3v1.9M151.1 130.9v.6M151.1 132.1v2M151.1 134.7v.6M151.1 136v1.9M151.1 138.5v.7M151.1 139.8v1.9M171.3 139.2h2.4M174.4 139.2h.6M174.7 135.9v2.4"/>
<path d="M174.7 138.9v.6M175.6 139.2h2.4M184.5 129.6h2.4M187.5 129.6h.7M187.9 126.3v2.4M187.9 129.3v.7M187.9 130.6v2.4M188.8 129.6h2.4M127.5 140.1v2.4M139.6 144.2h2.4M142.6 144.2h.7M142.9 140.9v2.4"/>
<path d="M142.9 143.9v.6M142.9 145.2v2.4M143.9 144.2h2.4M148.5 146.9h5.1M151.1 142.4v.6M151.1 143.6v2M151.1 146.2v.6M151.1 147.5v1.9M155.9 144.2h2.4M158.9 144.2h.6M159.2 140.9v2.4M159.2 143.9v.6"/>
<path d="M159.2 145.2v2.4M160.2 144.2h2.4M174.7 140.1v2.4M139.6 199.7h2.4M142.6 199.7h.7M142.9 196.4v2.4M142.9 199.4v.6M143.9 199.7h2.4M148.5 197.1h5.1M155.9 199.7h2.4M158.9 199.7h.6M159.2 196.4v2.4"/>
<path d="M159.2 199.4v.6M160.2 199.7h2.4M111 214.3h2.3M114 214.3h.6M114.3 211v2.4M114.3 214v.6M114.3 215.3v2.4M115.2 214.3h2.4M124.1 204.8h2.4M127.1 204.8h.7M127.5 201.4v2.4M127.5 204.4v.7"/>
<path d="M127.5 205.7v2.4M128.4 204.8h2.4M142.9 200.7v2.4M159.2 200.7v2.4M171.3 204.8h2.4M174.4 204.8h.6M174.7 201.4v2.4M174.7 204.4v.7M174.7 205.7v2.4M175.6 204.8h2.4M184.5 214.3h2.4M187.5 214.3h.7"/>
<path d="M187.9 211v2.4M187.9 214v.6M187.9 215.3v2.4M188.8 214.3h2.4M99.7 239.6v2.4M101.4 227.5h2.4M104.4 227.5h.6M104.7 224.1v2.4M104.7 227.2v.6M104.7 228.4v2.4M105.7 227.5h2.4M128.3 236.7h2"/>
<path d="M130.9 236.7h.7M131.3 233.8v2M131.3 236.4v.6M131.3 237.6v2M132.2 236.7h2M133.7 231.3h2M136.4 231.3h.6M136.7 228.3v2M136.7 231v.6M136.7 232.2v2M137.6 231.3h2M140.6 227.8h2"/>
<path d="M143.2 227.8h.6M143.5 224.9v2M143.5 227.5v.6M143.5 228.7v2M144.5 227.8h1.9M148.1 226.6h2M150.8 226.6h.6M152 226.6h2M155.7 227.8h2M158.3 227.8h.7M158.6 224.9v2M158.6 227.5v.6"/>
<path d="M158.6 228.7v2M159.6 227.8h2M162.5 231.3h2M165.2 231.3h.6M165.5 228.3v2M165.5 231v.6M165.5 232.2v2M166.4 231.3h2M168 236.7h1.9M170.6 236.7h.6M170.9 233.8v2M170.9 236.4v.6"/>
<path d="M170.9 237.6v2M171.8 236.7h2M194.1 227.5h2.4M197.1 227.5h.6M197.4 224.1v2.4M197.4 227.2v.6M197.4 228.4v2.4M198.4 227.5h2.4M202.4 239.6v2.4M445.8 226.6h2.1M448.5 226.6h.7M449.8 226.6h2.1"/>
<path d="M94.5 251.1h2.4M96.4 259.2h2.4M96.4 243h2.4M97.6 251.1h.6M98.8 251.1h2.4M99.4 259.2h.6M99.4 243h.6M99.7 242.6v.7M99.7 243.9v2.4M99.7 255.9v2.4M99.7 258.9v.7M100.7 259.2h2.3"/>
<path d="M100.7 243h2.3M101.9 251.1h.6M103.1 251.1h2.4M106.1 251.1h.7M107.4 251.1h2.4M110.4 251.1h.7M111.7 251.1h2.4M114.7 251.1h.7M116 251.1h2.4M119 251.1h.7M120.3 251.1h2.4M123.3 251.1h2.3"/>
<path d="M124.8 258.7h2M124.8 243.5h2M126.3 251.1h2.2M126.6 248.2v2M126.6 250.8v.6M126.6 252v2M127.5 258.7h.6M127.5 243.5h.6M127.8 240.6v2M127.8 243.2v.6M127.8 244.5v2M127.8 255.7v2"/>
<path d="M127.8 258.4v.6M127.8 259.6v2M128.7 258.7h2M128.7 243.5h2M129.1 251.1h.7M130.4 251.1h1.9M132.9 251.1h.7M134.2 251.1h1.9M136.8 251.1h.6M138 251.1h2M140.6 251.1h.6M141.8 251.1h2"/>
<path d="M144.4 251.1h.6M145.7 251.1h1.9M148.2 251.1h5.7M154.6 251.1h2.1M157.3 251.1h.6M158.6 251.1h2.1M161.3 251.1h.6M162.6 251.1h2M165.3 251.1h.6M166.5 251.1h2.1M169.3 251.1h.6M170.5 251.1h4.1"/>
<path d="M171.4 258.7h2M171.4 243.5h2M174.1 258.7h.6M174.1 243.5h.6M174.4 240.6v2M174.4 243.2v.6M174.4 244.5v2M174.4 255.7v2M174.4 258.4v.6M174.4 259.6v2M175.3 251.1h.6M175.3 258.7h2"/>
<path d="M175.3 243.5h2M175.6 248.2v2M175.6 250.8v.6M175.6 252v2M176.5 251.1h2.3M179.4 251.1h.6M180.6 251.1h2.3M183.5 251.1h.6M184.8 251.1h2.2M187.6 251.1h.7M188.9 251.1h2.2M191.8 251.1h.6"/>
<path d="M193 251.1h2.2M195.9 251.1h.6M197.1 251.1h2.3M199.1 259.2h2.4M199.1 243h2.4M200 251.1h.6M201.3 251.1h2.2M202.1 259.2h.7M202.1 243h.7M202.4 242.6v.7M202.4 243.9v2.4M202.4 255.9v2.4"/>
<path d="M202.4 258.9v.7M203.4 259.2h2.4M203.4 243h2.4M204.1 251.1h.7M205.4 251.1h2.2M417.8 251.1h2.1M420.5 251.1h.7M421.8 251.1h2.1M424.5 251.1h.7M425.8 251.1h2.1M428.5 251.1h.7M429.8 251.1h2.1"/>
<path d="M432.5 251.1h.7M433.8 251.1h2.1M436.5 251.1h.7M437.8 251.1h2.1M440.5 251.1h.7M441.8 251.1h2.1M444.5 251.1h.7M445.8 251.1h2.1M448.5 251.1h.7M449.8 251.1h2.1M99.7 260.2v2.4M101.4 274.7h2.4"/>
<path d="M104.4 274.7h.6M104.7 271.4v2.4M104.7 274.4v.6M104.7 275.7v2.4M105.7 274.7h2.4M128.3 265.5h2M130.9 265.5h.7M131.3 262.6v2M131.3 265.2v.6M131.3 266.4v2M132.2 265.5h2M133.7 270.9h2"/>
<path d="M136.4 270.9h.6M136.7 268v2M136.7 270.6v.6M136.7 271.9v2M137.6 270.9h2M140.6 274.4h2M143.2 274.4h.6M143.5 271.5v2M143.5 274.1v.6M143.5 275.3v2M144.5 274.4h1.9M148.1 275.6h2"/>
<path d="M150.8 275.6h.6M152 275.6h2M155.7 274.4h2M158.3 274.4h.7M158.6 271.5v2M158.6 274.1v.6M158.6 275.3v2M159.6 274.4h2M162.5 270.9h2M165.2 270.9h.6M165.5 268v2M165.5 270.6v.6"/>
<path d="M165.5 271.9v2M166.4 270.9h2M168 265.5h1.9M170.6 265.5h.6M170.9 262.6v2M170.9 265.2v.6M170.9 266.4v2M171.8 265.5h2M194.1 274.7h2.4M197.1 274.7h.6M197.4 271.4v2.4M197.4 274.4v.6"/>
<path d="M197.4 275.7v2.4M198.4 274.7h2.4M202.4 260.2v2.4M445.8 275.6h2.1M448.5 275.6h.7M449.8 275.6h2.1M111 287.9h2.3M114 287.9h.6M114.3 284.5v2.4M114.3 287.6v.6M114.3 288.8v2.4M115.2 287.9h2.4"/>
<path d="M124.1 297.4h2.4M127.1 297.4h.7M127.5 294.1v2.4M127.5 297.1v.7M127.5 298.4v2.4M128.4 297.4h2.4M142.9 299.1v2.4M159.2 299.1v2.4M171.3 297.4h2.4M174.4 297.4h.6M174.7 294.1v2.4M174.7 297.1v.7"/>
<path d="M174.7 298.4v2.4M175.6 297.4h2.4M184.5 287.9h2.4M187.5 287.9h.7M187.9 284.5v2.4M187.9 287.6v.6M187.9 288.8v2.4M188.8 287.9h2.4M139.6 302.5h2.4M142.6 302.5h.7M142.9 302.2v.6M142.9 303.4v2.4"/>
<path d="M143.9 302.5h2.4M155.9 302.5h2.4M158.9 302.5h.6M159.2 302.2v.6M159.2 303.4v2.4M160.2 302.5h2.4M151.1 356.7v2.1M151.1 359.5v.6M148.5 372.3h5.1M151.1 360.7v2.1M151.1 363.5v.6M151.1 364.7v2.1"/>
<path d="M151.1 367.5v.6M151.1 368.7v2.1M151.1 371.5v.6M151.1 372.7v2.1M151.1 375.5v.6M151.1 376.7v2.1M151.1 379.5v.6M151.1 380.7v2.1M151.1 383.5v.6M151.1 384.7v2.1M151.1 387.5v.6M151.1 388.7v2.1"/>
</g>
<g font-size="5.5">
<text x="234.8" y="68.6">⌀</text>
<text x="91.8" y="192.2">⌀8</text>
<text x="91.8" y="192.2">⌀</text>
<text x="418.5" y="228.1">°</text>
<text x="399.2" y="404.6">Jet Engine</text>
<text x="391.8" y="412.6">CREO with Chris</text>
</g>
<g font-size="5.2">
<text x="67.6" y="12.6">4</text>
<text x="209.2" y="12.6">3</text>
<text x="351.1" y="12.7">2</text>
<text x="488.2" y="12.6">1</text>
<text x="164.9" y="29.5">10</text>
<text x="439.2" y="29.6">Bearing Case</text>
<text x="164.7" y="35.2">20</text>
<text x="215.9" y="33.5">R254</text>
<text x="191.1" y="38">34</text>
<text x="216.6" y="52">R234</text>
<text x="3.9" y="58">D</text>
<text x="552.3" y="58.2">D</text>
<text x="64.2" y="67.6">R135</text>
<text x="63.5" y="73.4">R105</text>
<text x="551.8" y="161.1">C</text>
<text x="5.1" y="163.4">C</text>
<text x="220.5" y="166.1">Axis Pattern</text>
<text x="220.5" y="172.1">20 members</text>
<text x="122" y="176.9">40</text>
<text x="274.2" y="178.6">3</text>
<text x="332.4" y="178.5">5</text>
<text x="460" y="176.5">55</text>
<text x="223.2" y="184.1">R270</text>
<text x="460.1" y="183.8">50</text>
<text x="124" y="186.4">20</text>
<text x="167.4" y="191.3">30</text>
<text x="398.3" y="192.8">5</text>
<text x="223.3" y="203.5">R250</text>
<text x="414.3" y="198.6">5</text>
<text x="333.9" y="206.8">8.1</text>
<text x="472.6" y="213.9">140</text>
<text x="477.5" y="219.1">5</text>
<text x="494.3" y="218.3">30</text>
<text x="221.5" y="222.8">R45</text>
<text x="409" y="228.1">320°</text>
<text x="363.1" y="240.6">125.02</text>
<text x="388.3" y="247">61</text>
<text x="397.4" y="247.3">58</text>
<text x="415.9" y="249.3">3</text>
<text x="525.7" y="264.9">135</text>
<text x="5.1" y="271.5">B</text>
<text x="521.1" y="270.8">122.5</text>
<text x="517.4" y="278.3">105</text>
<text x="512.6" y="285">75.01</text>
<text x="508.8" y="290.9">58</text>
<text x="505.6" y="296">45</text>
<text x="502.8" y="303.5">13</text>
<text x="374.3" y="308.4">SECTION A-A</text>
<text x="298.8" y="315.4">140</text>
<text x="397.1" y="323.5">33</text>
<text x="397.3" y="329.7">34</text>
<text x="397.3" y="336.2">24.34</text>
<text x="219" y="345.2">60</text>
<text x="397.3" y="343.2">29.46</text>
<text x="396.9" y="349.3">14.2</text>
<text x="159.6" y="356.6">6.95</text>
<text x="464.7" y="359.2">15</text>
<text x="81" y="362">80</text>
<text x="3.9" y="375.3">A</text>
<text x="223.3" y="372.9">18.11</text>
<text x="470.8" y="378">Bearing Case</text>
<text x="552.2" y="378.2">A</text>
<text x="460.4" y="388.8">Creo Parametric 7.0</text>
<text x="448.1" y="394.7">Beginner to Advanced Course</text>
<text x="161.9" y="400.9">6.95</text>
<text x="223.3" y="400.8">43.11</text>
<text x="216.4" y="407.2">80</text>
<text x="455.2" y="405.7">Size C</text>
<text x="537.3" y="406.3">CJR</text>
<text x="116" y="408.2">5</text>
<text x="65.3" y="424.7">4</text>
<text x="209.3" y="424">3</text>
<text x="346.2" y="424.2">2</text>
<text x="486.4" y="424.2">1</text>
</g>
<g font-size="5.2" fill="#00509b">
<text x="522" y="29.3">28/02/21</text>
<text x="464.8" y="413.7">SCALE 0.200</text>
<text x="503.1" y="413.7">Sheet 1 of 1</text>
</g>
<g font-size="3.3">
<text x="448.7" y="22.7">Drawing for educational purposes only</text>
<text x="395.8" y="374.5">Unless otherwise</text>
<text x="395.8" y="378.3">specified:</text>
<text x="395.8" y="385.9">-Tolerances:</text>
<text x="395.8" y="389.7">ISO 2768</text>
<text x="395.8" y="397.3">-Dimensions [mm]</text>
</g>
</svg>
